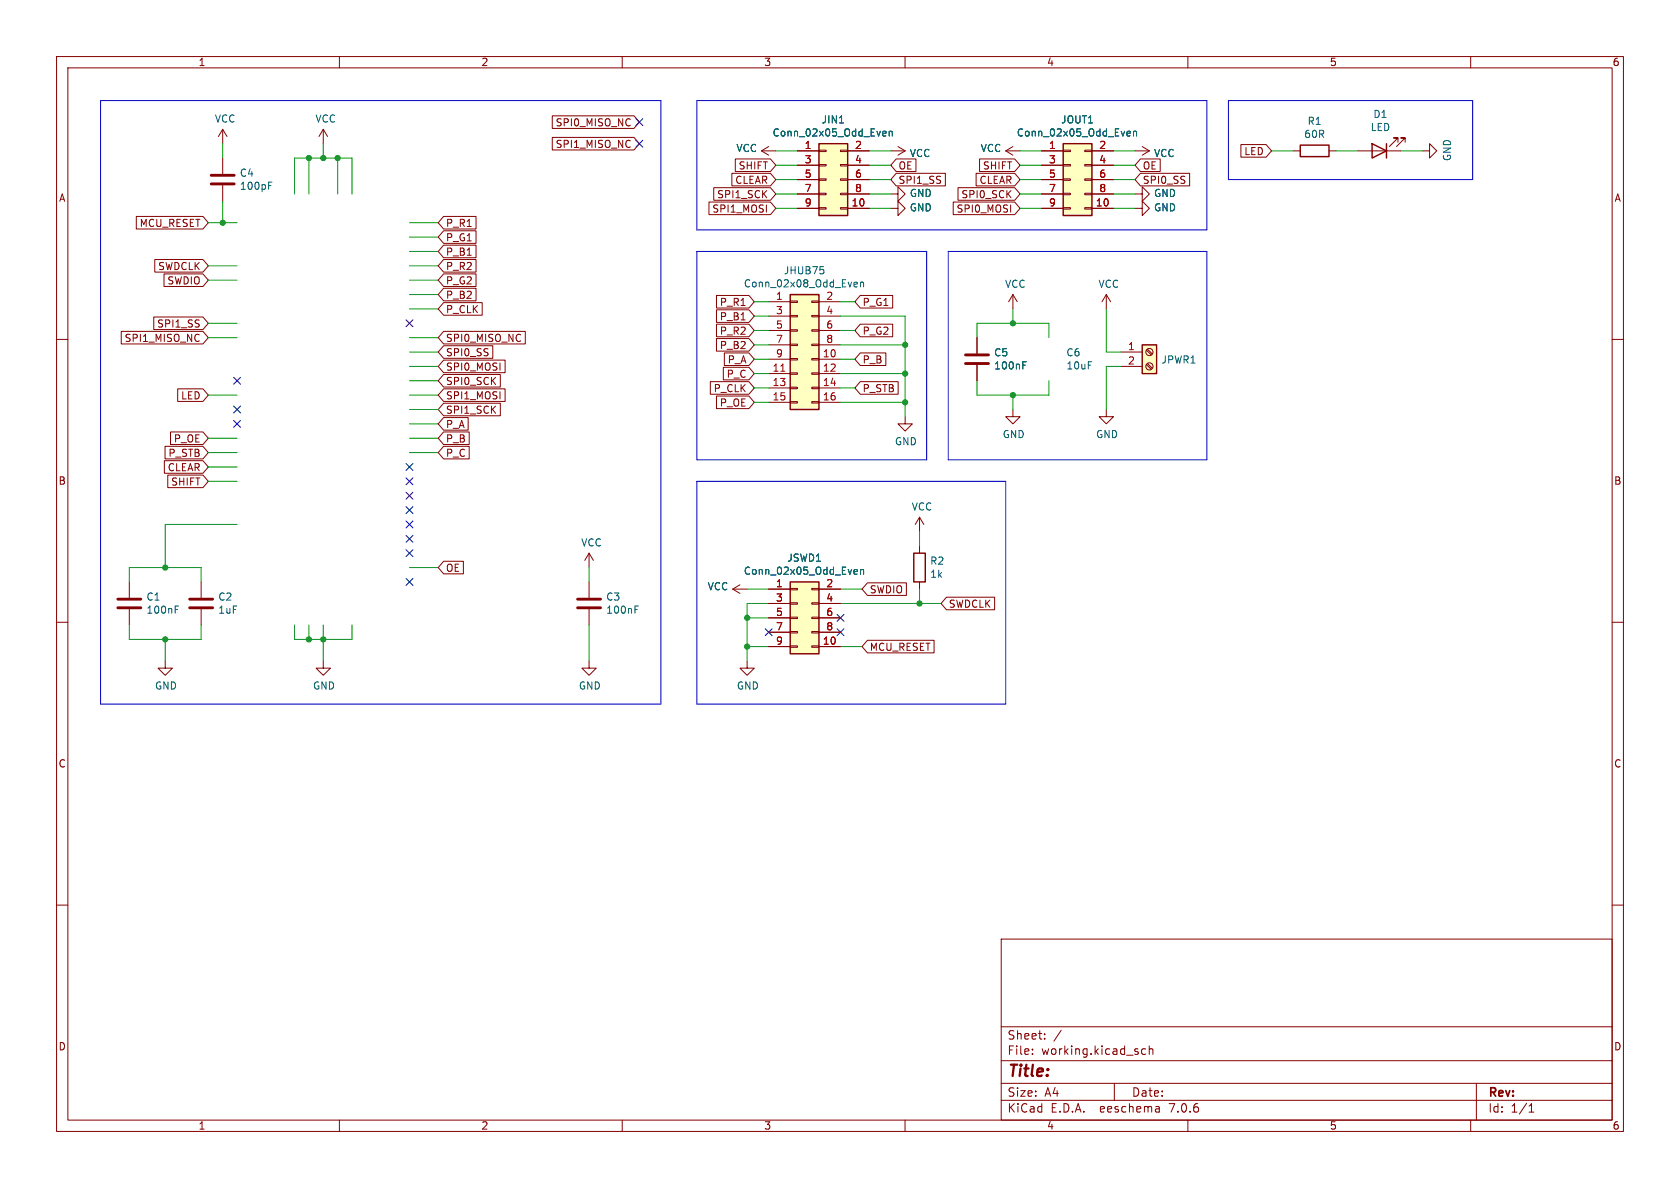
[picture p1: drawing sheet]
<svg xmlns="http://www.w3.org/2000/svg" width="297mm" height="210mm" viewBox="0 0 297 210" stroke-linecap="round" stroke-linejoin="round" font-family="sans-serif">
<g fill="none" stroke="#840000" stroke-width=".18">
<path d="M10 10h277v190h-277zM12 12h273v186h-273zM60 10v2M110 10v2M160 10v2M210 10v2M260 10v2M24.1 38.3h11.8l.9 1.1-.9 1.1h-11.8zM39.4 22.9l-.8 1.2M39.4 22.9v2.5M39.4 27.9v2.8M39.4 32.8v2.8"/>
<path d="M39.4 22.9l.7 1.2M57.1 22.9l-.7 1.2M57.1 22.9v2.5M57.1 22.9l.8 1.2M78.4 38.3h5.8v2.2h-5.8l-.9-1.1zM97.6 24.3h14.5l.9 1.1-.9 1.1h-14.5zM97.6 20.5h14.5l.9 1.1-.9 1.1h-14.5zM125.3 35.7h10.9l1 1.1-1 1.1h-10.9zM126.2 33.2h10l1 1.1-1 1.1h-10zM129.4 30.6h6.8l1 1.2-1 1.1h-6.8zM130 28.1h6.2l1 1.1-1 1.1h-6.2zM134.6 26.7l1.3 .7"/>
<path d="M134.6 26.7h2.6M135.9 25.9l-1.3 .8M141 26.7h3.8M141 36.8h3.8M141 29.2h3.8M141 31.8h3.8M141 34.3h3.8M144.8 36.7h1.2v.3h-1.2zM144.8 34.2h1.2v.2h-1.2zM144.8 31.6h1.2v.3h-1.2zM144.8 29.1h1.2v.2h-1.2zM144.8 26.5h1.2v.3h-1.2z"/>
<path d="M148.6 36.7h1.3v.3h-1.3zM148.6 34.2h1.3v.2h-1.3zM148.6 31.6h1.3v.3h-1.3zM148.6 29.1h1.3v.2h-1.3zM148.6 26.5h1.3v.3h-1.3zM149.9 26.7h3.8M149.9 36.8h3.8M149.9 29.2h3.8M149.9 31.8h3.8M149.9 34.3h3.8M157.5 36.8h1.2v-1.2l1.3 1.2-1.3 1.3v-1.3M157.5 34.3h1.2v-1.3l1.3 1.3-1.3 1.3v-1.3"/>
<path d="M157.5 26.7h2.5M158.4 30.6h8.7v2.3h-8.7l-.9-1.1zM158.4 28.1h3.5v2.2h-3.5l-.9-1.1zM158.7 25.9l1.3 .8M160 26.7l-1.3 .7M168.5 35.7h10.9l.9 1.1-.9 1.1h-10.9zM169.4 33.2h10l.9 1.1-.9 1.1h-10zM172.6 30.6h6.8l.9 1.2-.9 1.1h-6.8zM173.2 28.1h6.2l.9 1.1-.9 1.1h-6.2zM177.8 26.7h2.5M177.8 26.7l1.3 .7M179.1 25.9l-1.3 .8"/>
<path d="M184.1 26.7h3.9M184.1 36.8h3.9M184.1 29.2h3.9M184.1 31.8h3.9M184.1 34.3h3.9M188 36.7h1.2v.3h-1.2zM188 34.2h1.2v.2h-1.2zM188 31.6h1.2v.3h-1.2zM188 29.1h1.2v.2h-1.2zM188 26.5h1.2v.3h-1.2zM191.8 36.7h1.2v.3h-1.2zM191.8 34.2h1.2v.2h-1.2z"/>
<path d="M191.8 31.6h1.2v.3h-1.2zM191.8 29.1h1.2v.2h-1.2zM191.8 26.5h1.2v.3h-1.2zM193 26.7h3.8M193 36.8h3.8M193 29.2h3.8M193 31.8h3.8M193 34.3h3.8M200.7 34.3h1.2v-1.3l1.3 1.3-1.3 1.3v-1.3M200.7 36.8h1.2v-1.2l1.3 1.2-1.3 1.3v-1.3M200.7 26.7h2.5M201.6 30.6h8.7v2.3h-8.7l-.9-1.1z"/>
<path d="M201.6 28.1h3.5v2.2h-3.5l-.9-1.1zM201.9 25.9l1.3 .8M203.2 26.7l-1.3 .7M219.4 25.6h4.4l1 1.1-1 1.1h-4.4zM228.6 26.7h1.3M234.9 26.7h1.3M240 26.7h7.6M247.1 25.1v-.7h-.7h.7l-1.5 1.5M248.4 25.1v-.7h-.8h.8l-1.5 1.5M251.5 26.7h1.2v-1.3l1.3 1.3-1.3 1.2v-1.2M10 60h2M21.4 58.6h14.5l.9 1.1-.9 1.1h-14.5z"/>
<path d="M27.2 56h8.7l.9 1.2-.9 1.1h-8.7zM27.4 45.9h8.5l.9 1.1-.9 1.1h-8.5zM29 48.4h6.9l.9 1.1-.9 1.1h-6.9zM78.4 51h5.8v2.2h-5.8l-.9-1.1zM78.4 40.8h5.8v2.2h-5.8l-.9-1.1zM78.4 43.3h5.8v2.3h-5.8l-.9-1.1zM78.4 48.4h5.8v2.2h-5.8l-.9-1.1zM78.4 58.6h14.5v2.2h-14.5l-.9-1.1zM78.4 45.9h5.8v2.2h-5.8l-.9-1.1zM78.4 53.5h6.8v2.2h-6.8l-.9-1.1zM126.7 57.3h5.7l.9 1.1-.9 1.1h-5.7zM126.7 52.2h5.7l.9 1.1-.9 1.2h-5.7z"/>
<path d="M126.7 54.8h5.7l.9 1.1-.9 1.1h-5.7zM126.7 59.8h5.7l.9 1.2-.9 1.1h-5.7zM135.9 53.3h3.8M135.9 55.9h3.8M135.9 58.4h3.8M139.7 58.3h1.3v.2h-1.3zM139.7 55.8h1.3v.2h-1.3zM139.7 53.2h1.3v.3h-1.3zM143.5 58.3h1.3v.2h-1.3zM143.5 55.8h1.3v.2h-1.3zM143.5 53.2h1.3v.3h-1.3zM144.8 53.3h3.8"/>
<path d="M144.8 55.9h3.8M144.8 58.4h3.8M152.1 52.2h5.7v2.3h-5.7l-1-1.2zM152.1 57.3h5.7v2.2h-5.7l-1-1.1zM172.7 59.7v2.8M179.1 52.1l-.8 1.2M179.1 52.1v2.5M179.1 52.1l.7 1.2M195.6 52.1l-.8 1.2M195.6 52.1v2.5M195.6 52.1l.7 1.2M285 60h2"/>
<path d="M29.2 78.9h6.7l.9 1.1-.9 1.1h-6.7zM30.1 76.4h5.8l.9 1.1-.9 1.1h-5.8zM31.4 68.7h4.5l.9 1.2-.9 1.1h-4.5zM78.4 61.1h8.7v2.2h-8.7l-.9-1.1zM78.4 66.2h10v2.2h-10l-.9-1.1zM78.4 71.3h10v2.2h-10l-.9-1.1zM78.4 73.8h4.4v2.2h-4.4l-.9-1.1zM78.4 76.4h4.5v2.2h-4.5l-.9-1.1zM78.4 68.7h10.9v2.3h-10.9l-.9-1.1zM78.4 78.9h4.5v2.2h-4.5l-.9-1.1zM78.4 63.7h10.9v2.2h-10.9l-.9-1.1zM125.6 67.5h6.8l.9 1.1-.9 1.1h-6.8z"/>
<path d="M126.7 70h5.7l.9 1.1-.9 1.1h-5.7zM127.9 64.9h4.5l.9 1.1-.9 1.2h-4.5zM128.1 62.4h4.3l.9 1.1-.9 1.1h-4.3zM135.9 63.5h3.8M135.9 66h3.8M135.9 68.6h3.8M135.9 71.1h3.8M135.9 61h3.8M139.7 71h1.3v.2h-1.3zM139.7 68.5h1.3v.2h-1.3zM139.7 65.9h1.3v.3h-1.3zM139.7 63.4h1.3v.2h-1.3z"/>
<path d="M139.7 60.8h1.3v.3h-1.3zM143.5 71h1.3v.2h-1.3zM143.5 68.5h1.3v.2h-1.3zM143.5 65.9h1.3v.3h-1.3zM143.5 63.4h1.3v.2h-1.3zM143.5 60.8h1.3v.3h-1.3zM144.8 63.5h3.8M144.8 66h3.8M144.8 68.6h3.8M144.8 71.1h3.8M144.8 61h3.8M152.1 67.5h6.7v2.2h-6.7l-1-1.1z"/>
<path d="M152.1 62.4h4.5v2.2h-4.5l-1-1.1zM160 73.7v1.2h1.3l-1.3 1.3-1.3-1.3h1.3M172.7 64.5v2.8M179.1 72.4v1.3h1.2l-1.2 1.2-1.3-1.2h1.3M195.6 72.4v1.3h1.2l-1.2 1.2-1.3-1.2h1.3M198.1 62.2h3.8M198.1 64.8h3.8M202.7 64.4l.8 .9M202.7 61.9l.8 .8M202.8 64.3l.9 .8M202.8 61.7l.9 .9M29.1 81.4h6.8l.9 1.2-.9 1.1h-6.8z"/>
<path d="M29.7 84h6.2l.9 1.1-.9 1.1h-6.2zM78.4 99.2h3.5v2.2h-3.5l-.9-1.1zM104.1 97.8l-.7 1.3M104.1 97.8v2.5M104.1 97.8l.8 1.3M162.6 91.4l-.8 1.3M162.6 91.4v2.6M162.6 96.5v1.3M162.6 91.4l.7 1.3M10 110h2M22.9 102.9v2.8M22.9 107.7v2.8"/>
<path d="M29.2 116.8v1.3h1.3l-1.3 1.3-1.3-1.3h1.3M35.6 102.9v2.8M35.6 107.7v2.8M57.1 116.8v1.3h1.3l-1.3 1.3-1.2-1.3h1.2M104.1 116.8v1.3h1.3l-1.3 1.3-1.2-1.3h1.2M104.1 102.9v2.8M104.1 107.7v2.8M129.5 104.1h2.6M129.5 104.1l1.3 .8M130.8 103.4l-1.3 .7M132.1 116.8v1.3h1.2l-1.2 1.3-1.3-1.3h1.3M135.9 104.1h3.8"/>
<path d="M135.9 114.3h3.8M135.9 106.7h3.8M135.9 109.2h3.8M135.9 111.8h3.8M139.7 114.2h1.3v.2h-1.3zM139.7 111.6h1.3v.3h-1.3zM139.7 109.1h1.3v.2h-1.3zM139.7 106.6h1.3v.2h-1.3zM139.7 104h1.3v.3h-1.3zM143.5 114.2h1.3v.2h-1.3zM143.5 111.6h1.3v.3h-1.3zM143.5 109.1h1.3v.2h-1.3z"/>
<path d="M143.5 106.6h1.3v.2h-1.3zM143.5 104h1.3v.3h-1.3zM144.8 104.1h3.8M144.8 114.3h3.8M144.8 106.7h3.8M144.8 109.2h3.8M144.8 111.8h3.8M153.4 113.2h11.7v2.2h-11.7l-1-1.1zM153.4 103h6.8v2.3h-6.8l-1-1.2zM162.6 102.9v1.2M167.3 105.6h8.5v2.2h-8.5l-.9-1.1zM285 110h2"/>
<path d="M10 160h2M285 160h2M177 166h108v32h-108zM60 198v2M110 198v2M160 198v2M177 194.5h108M177 191.5h108M177 187.5h108M177 181.5h108M182.5 186.3v.1M182.5 185.5v.1"/>
<path d="M184.7 183.6v.1M184.7 182.8v.1M187.6 182.1l-1.3 2M197 191.5v3M202.5 185.5l-.4-.1-.3 .3v.4l.2 .2h.5M203.2 185.5l.2-.1 .3 .1 .1 .9M203.2 184.9v1.5M204.9 195.7l.1 .9M205 196.5l-.2 .1M205 196h-.2M210 198v2M260 198v2"/>
<path d="M261 191.5v6.5M270.3 196.6h.9M270.3 195.5l.4-.4v1.5"/>
<circle cx="203.2" cy="62.2" r=".63"/>
<circle cx="203.2" cy="64.8" r=".63"/>
</g>
<path d="M37.3 32.5h4.1M37.3 31h4.1M170.7 64.3h4.1M170.7 62.7h4.1M20.8 107.4h4.1M20.8 105.9h4.1M33.5 107.4h4.1M33.5 105.9h4.1M102.1 107.4h4.1M102.1 105.9h4.1" fill="none" stroke="#840000" stroke-width=".51"/>
<g fill="#ffffc2" stroke="#ffffc2" stroke-width=".18">
<path d="M201.9 61h2.6v5h-2.6z"/>
<path d="M139.7 102.9h5.1v12.7h-5.1z"/>
<path d="M144.8 25.4h5.1v12.7h-5.1z"/>
<path d="M188 25.4h5v12.7h-5z"/>
<path d="M139.7 52.1h5.1v20.3h-5.1z"/>
</g>
<path d="M144.8 25.4h5.1v12.7h-5.1zM188 25.4h5v12.7h-5zM229.9 25.7h5v2h-5zM242.6 25.4l2.5 1.3-2.5 1.2zM245.1 25.4v2.5M139.7 52.1h5.1v20.3h-5.1zM201.9 61h2.6v5h-2.6zM161.5 97.8h2.1v5.1h-2.1zM139.7 102.9h5.1v12.7h-5.1z" fill="none" stroke="#840000" stroke-width=".25"/>
<g fill="none" stroke="#006464" stroke-width=".18">
<path d="M47.5 32.8h.4M47.5 32.2h.6M148.4 21.7h.7M156.2 23.2l.4 .1 .1 .2-.6 .1M156.6 24h-.4M157.2 23.3l.2-.1 .3 .1 .1 .7M157.2 23.2v.8M199.4 23.2l.4 .1v.2l-.6 .1M199.8 24h-.4M200.4 23.3l.2-.1 .3 .1v.7M200.4 23.2v.8M145.6 47.7v.6"/>
<path d="M151.2 49.9h.3l.1 .3-.6 .1M151.5 50.7h-.3M152.1 49.9v.8M152.1 50l.2-.1h.3l.1 .8M180.8 64.6h.5M180.8 64h.6M31 107.7h.4M31 107.1h.6M112.3 107.7h.4M112.3 107.1h.6M151.2 100.7h.3l.1 .3-.6 .1M151.5 101.5h-.3"/>
<path d="M152.1 100.8l.2-.1h.3l.1 .8M152.1 100.7v.8"/>
</g>
<path d="M138 65.6h.8" fill="none" stroke="#a90000" stroke-width=".18"/>
<path d="M17.8 17.8h99v106.7h-99zM123.2 17.8h90.2v22.8h-90.2zM217.2 17.8h43.1v14h-43.1zM123.2 44.5h40.6v36.8h-40.6zM167.6 44.5h45.8v36.8h-45.8zM123.2 85.1h54.6v39.4h-54.6z" fill="none" stroke="#0000c2" stroke-width=".18"/>
<g fill="none" stroke="#009600" stroke-width=".18">
<path d="M36.8 39.4h5.1M39.4 25.4v2.5M39.4 35.6v3.8M52.1 34.3v-6.4h10.1v6.4M54.6 27.9v6.4M57.1 25.4v2.5M59.7 27.9v6.4M72.4 39.4h5.1M137.2 26.7h3.8M137.2 31.8h3.8M137.2 29.2h3.8M137.2 34.3h3.8"/>
<path d="M137.2 36.8h3.8M153.7 26.7h3.8M153.7 31.8h3.8M153.7 29.2h3.8M153.7 34.3h3.8M153.7 36.8h3.8M180.3 26.7h3.8M180.3 31.8h3.8M180.3 29.2h3.8M180.3 34.3h3.8M180.3 36.8h3.8M196.8 26.7h3.9"/>
<path d="M196.8 31.8h3.9M196.8 29.2h3.9M196.8 34.3h3.9M196.8 36.8h3.9M224.8 26.7h3.8M236.2 26.7h3.8M247.6 26.7h3.9M36.8 57.2h5.1M36.8 59.7h5.1M36.8 47h5.1M36.8 49.5h5.1M72.4 59.7h5.1"/>
<path d="M72.4 44.5h5.1M72.4 47h5.1M72.4 49.5h5.1M72.4 54.6h5.1M72.4 52.1h5.1M72.4 41.9h5.1M133.3 55.9h2.6M133.3 53.3h2.6M133.3 58.4h2.6M148.6 55.9h11.4v17.8M148.6 53.3h2.5M148.6 58.4h2.5"/>
<path d="M172.7 59.7v-2.5h12.7v2.5M179.1 54.6v2.6M195.6 54.6v7.6h2.5M36.8 69.9h5.1M36.8 77.5h5.1M72.4 64.8h5.1M72.4 62.2h5.1M72.4 69.9h5.1M72.4 67.3h5.1M72.4 77.5h5.1M72.4 72.4h5.1M72.4 74.9h5.1"/>
<path d="M133.3 71.1h2.6M133.3 63.5h2.6M133.3 66h2.6M133.3 61h2.6M133.3 68.6h2.6M148.6 71.1h11.4M148.6 63.5h2.5M148.6 66h11.4M148.6 61h11.4M148.6 68.6h2.5M172.7 67.3v2.6h12.7v-2.6M179.1 69.9v2.5"/>
<path d="M198.1 64.8h-2.5v7.6M36.8 80h5.1M36.8 82.6h5.1M36.8 85.1h5.1M41.9 92.7h-12.7v7.6M72.4 80h5.1M162.6 94v2.5M22.9 110.5v2.5h12.7v-2.5M22.9 102.9v-2.6h12.7v2.6M29.2 113v3.8M52.1 110.5v2.5h10.1v-2.5M54.6 110.5v2.5"/>
<path d="M57.1 110.5v6.3M72.4 100.3h5.1M104.1 100.3v2.6M104.1 110.5v6.3M132.1 114.3h3.8M132.1 104.1h3.8M132.1 109.2h3.8M135.9 106.7h-3.8v10.1M148.6 106.7h17.8M148.6 114.3h3.8M148.6 104.1h3.8M162.6 104.1v2.6"/>
</g>
<g fill="none" stroke="#000084" stroke-width=".18">
<path d="M112.4 21l1.2 1.2M112.4 24.8l1.2 1.2M113.6 21l-1.2 1.2M113.6 24.8l-1.2 1.2M71.8 56.5l1.2 1.3M73 56.5l-1.2 1.3M41.3 66.7l1.2 1.2M41.3 71.8l1.2 1.2M41.3 74.3l1.2 1.2M42.5 66.7l-1.2 1.2M42.5 71.8l-1.2 1.2M42.5 74.3l-1.2 1.2"/>
<path d="M71.8 81.9l1.2 1.3M71.8 84.5l1.2 1.2M71.8 97.2l1.2 1.2M71.8 92.1l1.2 1.2M71.8 94.6l1.2 1.3M71.8 89.6l1.2 1.2M71.8 87l1.2 1.2M73 81.9l-1.2 1.3M73 84.5l-1.2 1.2M73 97.2l-1.2 1.2M73 92.1l-1.2 1.2M73 94.6l-1.2 1.3"/>
<path d="M73 89.6l-1.2 1.2M73 87l-1.2 1.2M71.8 102.3l1.2 1.2M73 102.3l-1.2 1.2M135.3 111.2l1.2 1.2M136.5 111.2l-1.2 1.2M148 111.2l1.2 1.2M148 108.6l1.2 1.2M149.2 111.2l-1.2 1.2M149.2 108.6l-1.2 1.2"/>
</g>
<g fill="#009600" stroke="#009600" stroke-width=".18">
<circle cx="132.1" cy="114.3" r=".46"/>
<circle cx="162.6" cy="106.7" r=".46"/>
<circle cx="179.1" cy="57.2" r=".46"/>
<circle cx="179.1" cy="69.9" r=".46"/>
<circle cx="160" cy="66" r=".46"/>
<circle cx="160" cy="71.1" r=".46"/>
<circle cx="160" cy="61" r=".46"/>
<circle cx="57.1" cy="113" r=".46"/>
<circle cx="132.1" cy="109.2" r=".46"/>
<circle cx="54.6" cy="113" r=".46"/>
<circle cx="54.6" cy="27.9" r=".46"/>
<circle cx="59.7" cy="27.9" r=".46"/>
<circle cx="57.1" cy="27.9" r=".46"/>
<circle cx="39.4" cy="39.4" r=".46"/>
<circle cx="29.2" cy="100.3" r=".46"/>
<circle cx="29.2" cy="113" r=".46"/>
</g>
<text font-size="2.8" fill="#840000" x="178" y="190.9">Title:</text>
<g font-size="2.1" fill="#840000">
<text x="178" y="184">Sheet:</text>
<text x="178" y="186.7">File:</text>
<text x="184.1" y="186.7">working.kicad_sch</text>
<text x="178" y="196.9">KiCad</text>
<text x="178" y="194.1">Size:</text>
<text x="184.7" y="194.1">A4</text>
<text x="185.7" y="196.9">E.D.A.</text>
<text x="194.6" y="196.9">eeschema</text>
<text x="200" y="194.1">Date:</text>
<text x="207" y="196.9">7.0.6</text>
<text x="263" y="194.3">Rev:</text>
<text x="263" y="196.9">Id:</text>
<text x="267.1" y="196.9">1/1</text>
</g>
<g font-size="1.8" fill="#840000">
<text x="35" y="11.9">1</text>
<text x="85" y="11.9">2</text>
<text x="135" y="11.9">3</text>
<text x="185" y="11.9">4</text>
<text x="235" y="11.9">5</text>
<text x="285" y="11.9">6</text>
<text x="98.1" y="22.5">SPI0_MISO_NC</text>
<text x="98.1" y="26.4">SPI1_MISO_NC</text>
<text x="219.9" y="27.6">LED</text>
<text x="10.3" y="35.9">A</text>
<text x="126.7" y="35.2">SPI1_SCK</text>
<text x="129.9" y="32.7">CLEAR</text>
<text x="130.5" y="30.2">SHIFT</text>
<text x="158.7" y="32.7">SPI1_SS</text>
<text x="158.7" y="30.2">OE</text>
<text x="169.9" y="35.2">SPI0_SCK</text>
<text x="173.1" y="32.7">CLEAR</text>
<text x="173.7" y="30.2">SHIFT</text>
<text x="201.9" y="32.7">SPI0_SS</text>
<text x="201.9" y="30.2">OE</text>
<text x="285.3" y="35.9">A</text>
<text x="24.6" y="40.3">MCU_RESET</text>
<text x="78.7" y="40.3">P_R1</text>
<text x="125.8" y="37.8">SPI1_MOSI</text>
<text x="169" y="37.8">SPI0_MOSI</text>
<text x="27.9" y="47.9">SWDCLK</text>
<text x="78.7" y="42.9">P_G1</text>
<text x="78.7" y="45.4">P_B1</text>
<text x="78.7" y="47.9">P_R2</text>
<text x="29.5" y="50.5">SWDIO</text>
<text x="78.7" y="53">P_B2</text>
<text x="78.7" y="50.5">P_G2</text>
<text x="27.7" y="58.1">SPI1_SS</text>
<text x="78.7" y="55.6">P_CLK</text>
<text x="127.2" y="59.4">P_R2</text>
<text x="127.2" y="54.3">P_R1</text>
<text x="127.2" y="56.8">P_B1</text>
<text x="152.4" y="54.3">P_G1</text>
<text x="152.4" y="59.4">P_G2</text>
<text x="21.9" y="60.6">SPI1_MISO_NC</text>
<text x="78.7" y="63.2">SPI0_SS</text>
<text x="78.7" y="60.6">SPI0_MISO_NC</text>
<text x="78.7" y="65.7">SPI0_MOSI</text>
<text x="127.2" y="61.9">P_B2</text>
<text x="128.6" y="64.5">P_A</text>
<text x="152.4" y="64.5">P_B</text>
<text x="31.9" y="70.8">LED</text>
<text x="78.7" y="68.3">SPI0_SCK</text>
<text x="78.7" y="70.8">SPI1_MOSI</text>
<text x="126.1" y="69.5">P_CLK</text>
<text x="128.4" y="67">P_C</text>
<text x="152.4" y="69.5">P_STB</text>
<text x="78.7" y="73.3">SPI1_SCK</text>
<text x="78.7" y="75.9">P_A</text>
<text x="127.2" y="72.1">P_OE</text>
<text x="29.6" y="83.5">CLEAR</text>
<text x="29.7" y="81">P_STB</text>
<text x="30.6" y="78.4">P_OE</text>
<text x="78.7" y="78.4">P_B</text>
<text x="78.7" y="81">P_C</text>
<text x="10.3" y="85.9">B</text>
<text x="30.2" y="86">SHIFT</text>
<text x="285.3" y="85.9">B</text>
<text x="78.7" y="101.3">OE</text>
<text x="153.7" y="105.1">SWDIO</text>
<text x="167.6" y="107.6">SWDCLK</text>
<text x="153.7" y="115.3">MCU_RESET</text>
<text x="10.3" y="135.9">C</text>
<text x="285.3" y="135.9">C</text>
<text x="10.3" y="185.9">D</text>
<text x="285.3" y="185.9">D</text>
<text x="35" y="199.9">1</text>
<text x="85" y="199.9">2</text>
<text x="135" y="199.9">3</text>
<text x="185" y="199.9">4</text>
<text x="235" y="199.9">5</text>
<text x="285" y="199.9">6</text>
</g>
<g font-size="1.8" fill="#006464">
<text x="37.9" y="21.9">VCC</text>
<text x="55.7" y="21.9">VCC</text>
<text x="145.2" y="22">JIN1</text>
<text x="187.5" y="22">JOUT1</text>
<text x="231.1" y="22.3">R1</text>
<text x="242.2" y="23.4">LED</text>
<text x="242.7" y="21.1">D1</text>
<text x="130.1" y="27.1">VCC</text>
<text x="136.5" y="24.3">Conn_02x05_Odd_Even</text>
<text x="160.7" y="28">VCC</text>
<text x="173.3" y="27.1">VCC</text>
<text x="179.7" y="24.3">Conn_02x05_Odd_Even</text>
<text x="203.9" y="28">VCC</text>
<text x="230.5" y="24.6">60R</text>
<text x="256.7" y="28.6" transform="rotate(-90 256.7 28.6)">GND</text>
<text x="42.3" y="31.4">C4</text>
<text x="42.3" y="33.8">100pF</text>
<text x="160.7" y="35">GND</text>
<text x="203.9" y="35">GND</text>
<text x="160.7" y="37.6">GND</text>
<text x="203.9" y="37.6">GND</text>
<text x="131.4" y="51">Conn_02x08_Odd_Even</text>
<text x="138.5" y="48.7">JHUB75</text>
<text x="177.6" y="51.1">VCC</text>
<text x="194.1" y="51.1">VCC</text>
<text x="175.7" y="63.2">C5</text>
<text x="175.7" y="65.5">100nF</text>
<text x="188.4" y="63.2">C6</text>
<text x="188.4" y="65.5">10uF</text>
<text x="205.2" y="64.5">JPWR1</text>
<text x="177.2" y="77.6">GND</text>
<text x="193.7" y="77.6">GND</text>
<text x="158.1" y="78.9">GND</text>
<text x="161.1" y="90.4">VCC</text>
<text x="102.7" y="96.8">VCC</text>
<text x="131.4" y="101.8">Conn_02x05_Odd_Even</text>
<text x="139.1" y="99.5">JSWD1</text>
<text x="164.3" y="100">R2</text>
<text x="25.8" y="106.4">C1</text>
<text x="38.5" y="106.4">C2</text>
<text x="107.1" y="106.4">C3</text>
<text x="125" y="104.5">VCC</text>
<text x="164.3" y="102.3">1k</text>
<text x="25.8" y="108.7">100nF</text>
<text x="38.5" y="108.7">1uF</text>
<text x="107.1" y="108.7">100nF</text>
<text x="27.3" y="122.1">GND</text>
<text x="55.2" y="122.1">GND</text>
<text x="102.2" y="122.1">GND</text>
<text x="130.2" y="122.1">GND</text>
</g>
<g font-size="1.8" fill="#a90000">
<text x="142.2" y="26.4">1</text>
<text x="142.2" y="29">3</text>
<text x="151.1" y="26.4">2</text>
<text x="151.1" y="29">4</text>
<text x="185.3" y="26.4">1</text>
<text x="185.3" y="29">3</text>
<text x="194.2" y="26.4">2</text>
<text x="194.2" y="29">4</text>
<text x="142.2" y="31.5">5</text>
<text x="142.2" y="34">7</text>
<text x="151.1" y="31.5">6</text>
<text x="151.1" y="34">8</text>
<text x="185.3" y="31.5">5</text>
<text x="185.3" y="34">7</text>
<text x="194.2" y="31.5">6</text>
<text x="194.2" y="34">8</text>
<text x="142.2" y="36.6">9</text>
<text x="150.5" y="36.6">10</text>
<text x="185.3" y="36.6">9</text>
<text x="193.6" y="36.6">10</text>
<text x="137.1" y="53.1">1</text>
<text x="146" y="53.1">2</text>
<text x="137.1" y="55.6">3</text>
<text x="137.1" y="58.2">5</text>
<text x="146" y="55.6">4</text>
<text x="146" y="58.2">6</text>
<text x="136.5" y="65.8">11</text>
<text x="137.1" y="60.7">7</text>
<text x="137.1" y="63.2">9</text>
<text x="145.4" y="63.2">10</text>
<text x="145.4" y="65.8">12</text>
<text x="146" y="60.7">8</text>
<text x="199.3" y="62">1</text>
<text x="199.3" y="64.5">2</text>
<text x="136.5" y="68.3">13</text>
<text x="136.5" y="70.9">15</text>
<text x="145.4" y="68.3">14</text>
<text x="145.4" y="70.9">16</text>
<text x="137.1" y="103.9">1</text>
<text x="137.1" y="106.4">3</text>
<text x="146" y="103.9">2</text>
<text x="146" y="106.4">4</text>
<text x="137.1" y="109">5</text>
<text x="137.1" y="111.5">7</text>
<text x="146" y="109">6</text>
<text x="146" y="111.5">8</text>
<text x="137.1" y="114">9</text>
<text x="145.4" y="114">10</text>
</g>
</svg>
